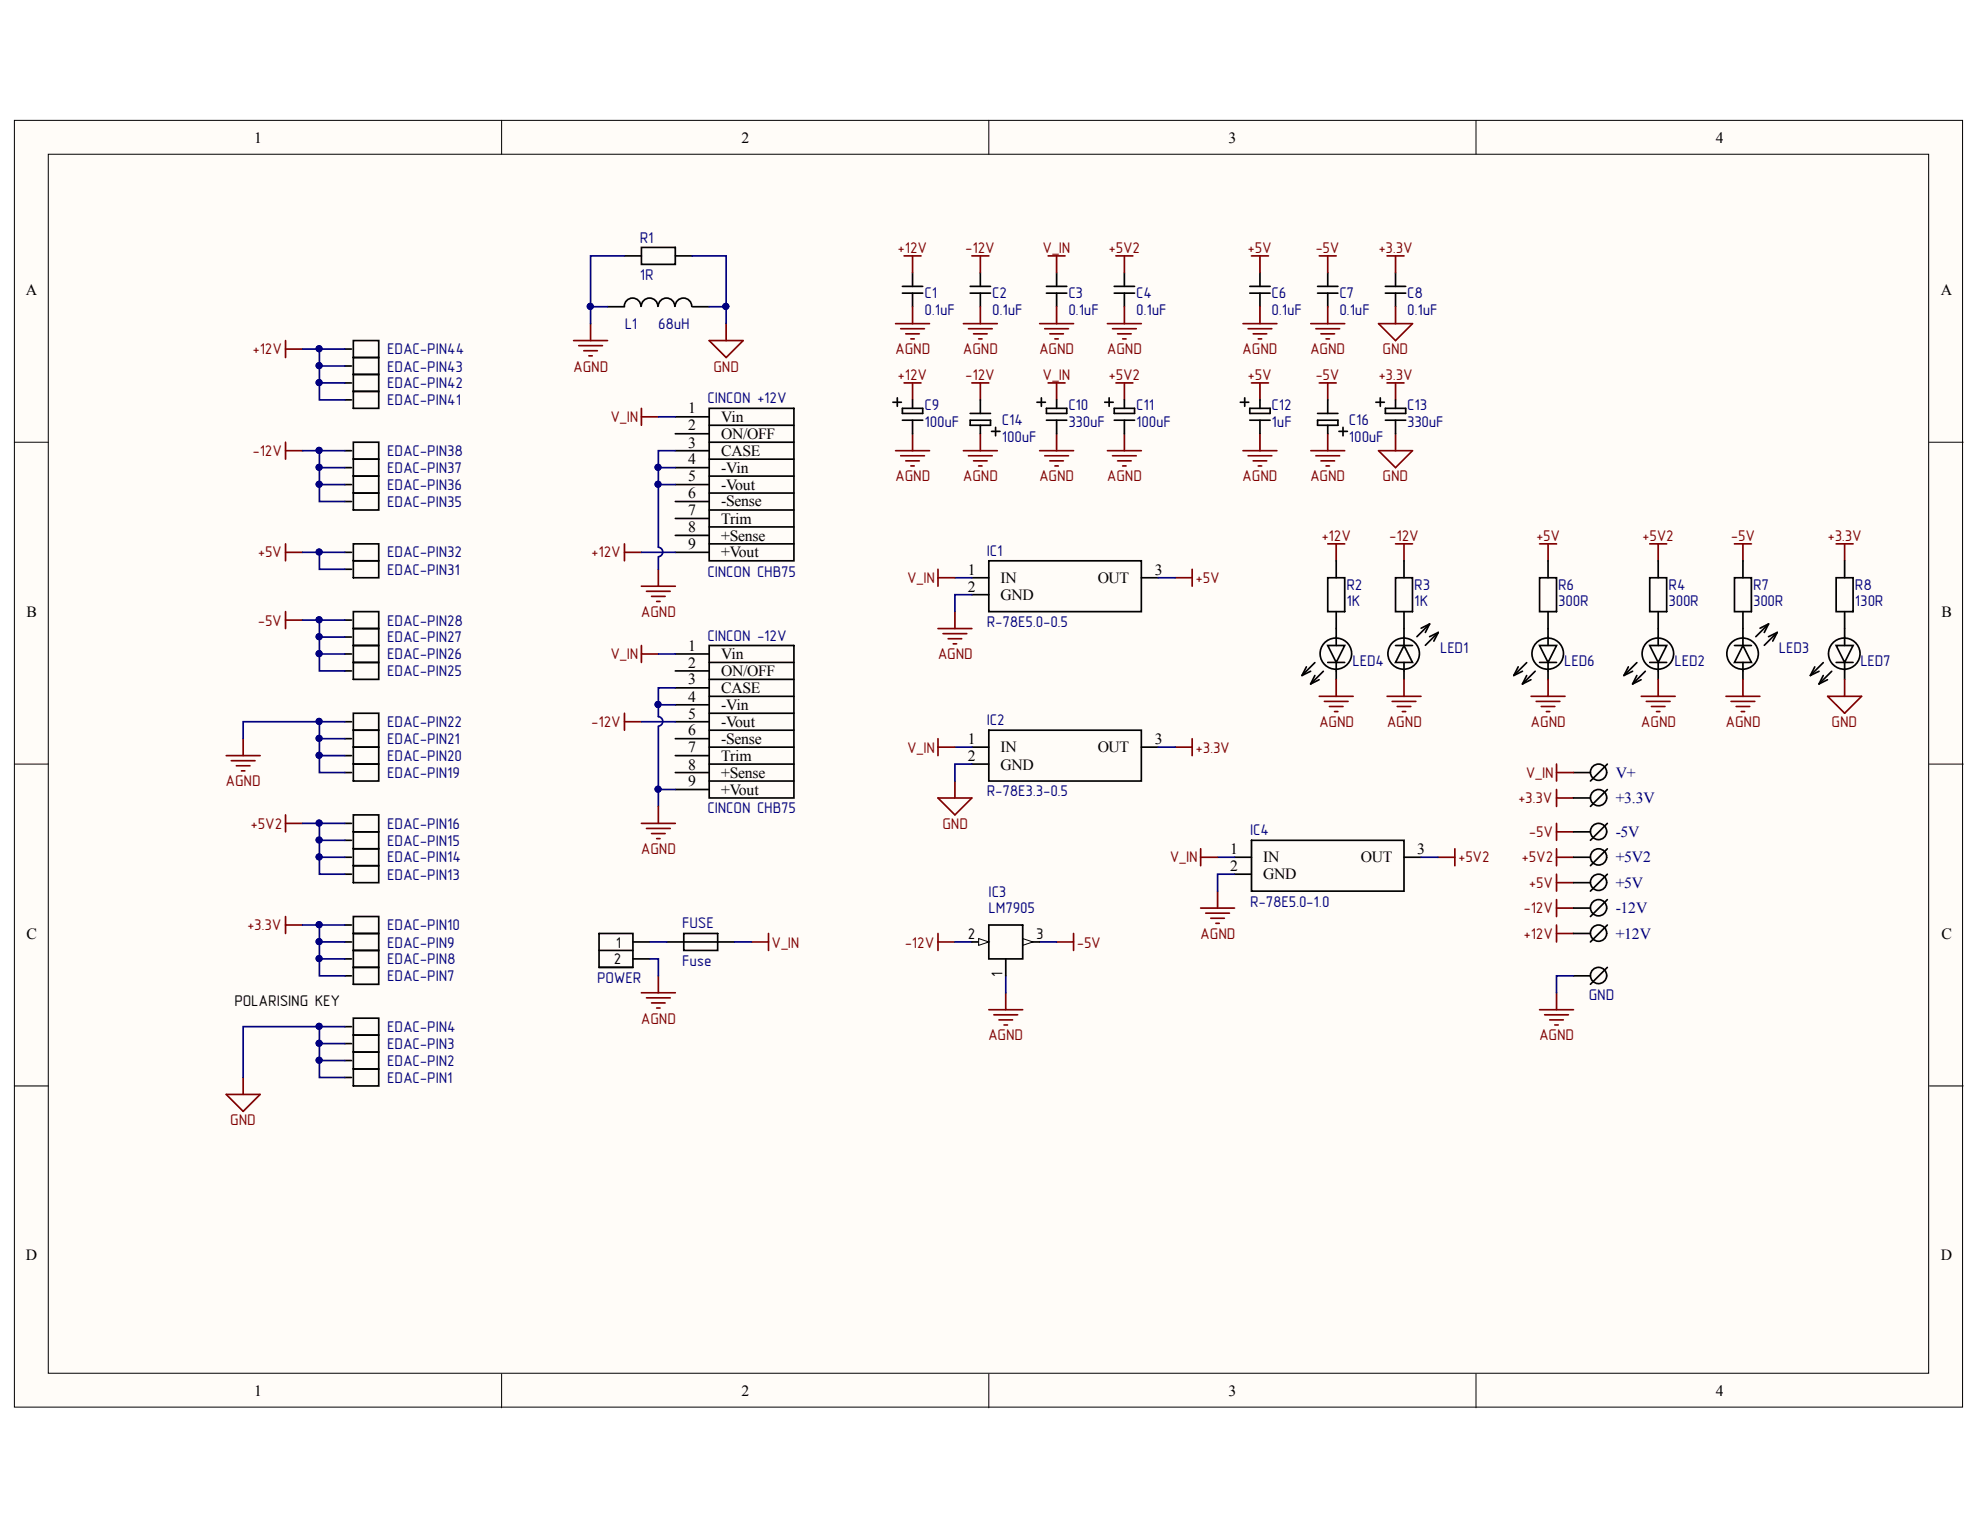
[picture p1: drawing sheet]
<svg xmlns="http://www.w3.org/2000/svg" width="279mm" height="216mm" viewBox="0 0 279 216" stroke-linecap="round" stroke-linejoin="round" font-family="sans-serif">
<g fill="#fffcf8" stroke="#000" stroke-width=".14">
<path d="M2 17h274.9v181.6h-274.9z"/>
<path d="M6.8 21.8h265.4v172h-265.4z"/>
</g>
<path d="M70.8 17v4.8M139.5 17v4.8M208.3 17v4.8M2 62.4h4.8M272.3 62.4h4.7M2 107.8h4.8M272.3 107.8h4.7M2 153.2h4.8M272.3 153.2h4.7M70.8 193.9v4.8M139.5 193.9v4.8M208.3 193.9v4.8" fill="none" stroke="#000" stroke-width=".14"/>
<g fill="none" stroke="#000" stroke-width=".24">
<path d="M88.1 36.1h2.4M90.5 34.9h4.8v2.4h-4.8zM95.3 36.1h2.4M128.8 38.5v1.9M138.3 38.5v1.9M149.1 38.5v1.9M158.7 38.5v1.9M177.8 38.5v1.9M187.4 38.5v1.9M196.9 38.5v1.9M48.7 56.4h.9M48.7 51.6h.9"/>
<path d="M48.7 49.3h.9M48.7 54h.9M49.9 55.2h3.5v2.4h-3.5zM49.9 50.5h3.5v2.3h-3.5zM49.9 48.1h3.5v2.4h-3.5zM49.9 52.8h3.5v2.4h-3.5zM85.7 43.3h2.4M88.1 43.2a1.17 1.17 0 0 1 1.2-1.1 1.17 1.17 0 0 1 1.1 1.1M90.5 43.2a1.17 1.17 0 0 1 1.2-1.1 1.17 1.17 0 0 1 1.1 1.1M92.9 43.2a1.17 1.17 0 0 1 1.2-1.1 1.17 1.17 0 0 1 1.1 1.1M95.3 43.2a1.17 1.17 0 0 1 1.2-1.1 1.17 1.17 0 0 1 1.1 1.1M95.3 58.8h4.8"/>
<path d="M97.7 43.3h2.4M100.1 57.6h11.9v21.5h-11.9zM126 56.8h1.2M126.6 56.1v1.2M127.3 41.4h2.9M127.3 40.4h2.9M127.3 59.3h2.9M127.3 57.6h2.9v.7h-2.9zM128.8 41.4v1.9M128.8 56.4v1.2M128.8 59.3v1.9M136.9 59.3h2.9v.7h-2.9z"/>
<path d="M136.9 41.4h2.9M136.9 40.4h2.9M136.9 58.3h2.9M138.3 41.4v1.9M138.3 56.4v1.9M147.7 41.4h2.8M147.7 40.4h2.8M149.1 41.4v1.9M155.9 56.8h1.2M156.5 56.1v1.2M157.2 41.4h2.9M157.2 40.4h2.9"/>
<path d="M157.2 59.3h2.9M157.2 57.6h2.9v.7h-2.9zM158.7 41.4v1.9M158.7 56.4v1.2M158.7 59.3v1.9M175 56.8h1.2M175.6 56.1v1.2M176.4 41.4h2.8M176.4 40.4h2.8M176.4 59.3h2.8M176.4 57.6h2.8v.7h-2.8zM177.8 41.4v1.9"/>
<path d="M177.8 56.4v1.2M177.8 59.3v1.9M185.9 59.3h2.9v.7h-2.9zM185.9 41.4h2.9M185.9 40.4h2.9M185.9 58.3h2.9M187.4 41.4v1.9M187.4 56.4v1.9M194.2 56.8h1.1M194.8 56.1v1.2M195.5 41.4h2.9M195.5 40.4h2.9"/>
<path d="M195.5 59.3h2.9M195.5 57.6h2.9v.7h-2.9zM196.9 41.4v1.9M196.9 56.4v1.2M196.9 59.3v1.9M48.7 77.9h.9M48.7 70.8h.9M48.7 66h.9M48.7 63.6h.9M48.7 68.4h.9M49.9 79.1h3.5v2.4h-3.5zM49.9 76.7h3.5v2.4h-3.5z"/>
<path d="M49.9 69.6h3.5v2.4h-3.5zM49.9 64.8h3.5v2.4h-3.5zM49.9 62.4h3.5v2.4h-3.5zM49.9 67.2h3.5v2.4h-3.5zM95.3 77.9h4.8M95.3 70.8h4.8M95.3 66h4.8M95.3 63.6h4.8M95.3 68.4h4.8M95.3 61.2h4.8M95.3 73.2h4.8M95.3 75.6h4.8"/>
<path d="M100.1 60h11.9M100.1 62.4h11.9M100.1 64.8h11.9M100.1 67.2h11.9M100.1 69.6h11.9M100.1 72h11.9M100.1 74.4h11.9M100.1 76.7h11.9M138.3 60v1.2M139.5 79.1h21.6v7.2h-21.6zM139.9 60.9h1.2M140.5 60.3v1.2"/>
<path d="M187.4 60v1.2M188.6 79.1v2.4M188.9 60.9h1.2M189.5 60.3v1.2M198.1 79.1v2.4M234 79.1v2.4M245.9 79.1v2.4M260.3 79.1v2.4M48.7 80.3h.9M95.3 92.3h4.8M95.3 94.7h4.8M95.3 97.1h4.8"/>
<path d="M95.3 99.5h4.8M100.1 91.1h11.9v21.5h-11.9zM100.1 93.5h11.9M100.1 95.9h11.9M100.1 98.3h11.9M137.1 83.9h2.4M137.1 81.5h2.4M161.1 81.5h2.3M184.3 94.1l-.6 1.2M184.9 94.7l-1.2 .6M185.5 95.3l-.6 1.2M185.5 93.5l-1.8 1.8"/>
<path d="M186.1 95.9l-1.2 .6M186.7 94.7l-1.8 1.8M187.4 81.5h2.4v4.8h-2.4zM187.4 91.1h2.4l-1.2 2.4zM187.4 93.5h2.4M188.6 86.3v4.8M188.6 93.5v2.4M188.6 94.4a2.2 2.2 0 0 0 1.8-3.2 2.2 2.2 0 0 0-3.6-.3 2.2 2.2 0 0 0 1.2 3.5h.6M196.9 81.5h2.4v4.8h-2.4zM196.9 91.1h2.4M198 90a2.2 2.2 0 0 0-1.9 3.2 2.2 2.2 0 0 0 3.7 .5 2.2 2.2 0 0 0-1.1-3.6l-.6-.1M198.1 91.1l1.2 2.4h-2.4z"/>
<path d="M198.1 86.3v4.8M198.1 93.5v2.4M201.7 88.1l-1.8 1.7M201.7 88.1l-1.2 .6M201.7 88.1l-.6 1.1M203 89.2l-1.9 1.9M203 89.2l-1.3 .6M203 89.2l-.7 1.3M229.8 94.1l-.6 1.2M230.4 94.7l-1.2 .6M231 95.3l-.6 1.2M231 93.5l-1.8 1.8"/>
<path d="M231.6 95.9l-1.2 .6M232.2 94.7l-1.8 1.8M232.8 81.5h2.4v4.8h-2.4zM232.8 91.1h2.4l-1.2 2.4zM232.8 93.5h2.4M234 86.3v4.8M234 93.5v2.4M234.1 94.4a2.2 2.2 0 0 0 1.8-3.2 2.2 2.2 0 0 0-3.7-.3 2.2 2.2 0 0 0 1.2 3.5h.6M244.8 81.5h2.3v4.8h-2.3zM244.8 91.1h2.3M245.9 90a2.2 2.2 0 0 0-2 3.2 2.2 2.2 0 0 0 3.7 .5 2.2 2.2 0 0 0-1.1-3.6l-.6-.1M245.9 91.1l1.2 2.4h-2.3z"/>
<path d="M245.9 86.3v4.8M245.9 93.5v2.4M249.6 88.1l-1.8 1.7M249.6 88.1l-1.2 .6M249.6 88.1l-.6 1.1M250.8 89.2l-1.8 1.9M250.8 89.2l-1.2 .6M250.8 89.2l-.6 1.3M256.1 94.1l-.6 1.2M256.7 94.7l-1.2 .6M257.3 95.3l-.6 1.2M257.3 93.5l-1.8 1.8"/>
<path d="M257.9 95.9l-1.2 .6M258.5 94.7l-1.8 1.8M259.1 81.5h2.4v4.8h-2.4zM259.1 91.1h2.4l-1.2 2.4zM259.1 93.5h2.4M260.3 86.3v4.8M260.3 93.5v2.4M260.4 94.4a2.2 2.2 0 0 0 1.8-3.2 2.2 2.2 0 0 0-3.7-.3 2.2 2.2 0 0 0 1.2 3.5h.6M48.7 118.6h.9M48.7 116.2h.9M48.7 109h.9M48.7 106.6h.9"/>
<path d="M48.7 104.2h.9M48.7 101.8h.9M49.9 119.8h3.5v2.4h-3.5zM49.9 117.4h3.5v2.4h-3.5zM49.9 115h3.5v2.4h-3.5zM49.9 107.8h3.5v2.4h-3.5zM49.9 105.4h3.5v2.4h-3.5zM49.9 103h3.5v2.4h-3.5zM49.9 100.7h3.5v2.3h-3.5zM95.3 109h4.8M95.3 106.6h4.8M95.3 104.2h4.8"/>
<path d="M95.3 101.8h4.8M95.3 111.4h4.8M100.1 100.7h11.9M100.1 103h11.9M100.1 105.4h11.9M100.1 107.8h11.9M100.1 110.2h11.9M48.7 137.7h.9M48.7 135.3h.9M48.7 132.9h.9M48.7 130.5h.9M48.7 123.4h.9"/>
<path d="M48.7 121h.9M49.9 136.5h3.5v2.4h-3.5zM49.9 134.1h3.5v2.4h-3.5zM49.9 131.7h3.5v2.4h-3.5zM49.9 129.3h3.5v2.4h-3.5zM49.9 122.2h3.5v2.4h-3.5zM84.5 131.7h4.8v4.8h-4.8zM84.5 134.1h4.8M84.5 136.5h4.8M89.3 135.3h2.4M89.3 132.9h2.4M144.3 132.9h2.4"/>
<path d="M48.7 152h.9M48.7 149.7h.9M48.7 147.3h.9M48.7 144.9h.9M49.9 150.8h3.5v2.4h-3.5zM49.9 148.5h3.5v2.3h-3.5zM49.9 146.1h3.5v2.4h-3.5zM49.9 143.7h3.5v2.4h-3.5z"/>
</g>
<g fill="none" stroke="#800000" stroke-width=".24">
<path d="M127.6 36.1h2.4M128.8 36.1v2.4M137.1 36.1h2.4M138.3 36.1v2.4M147.9 36.1h2.4M149.1 36.1v2.4M157.5 36.1h2.4M158.7 36.1v2.4M176.6 36.1h2.4M177.8 36.1v2.4M186.2 36.1h2.4M187.4 36.1v2.4"/>
<path d="M195.7 36.1h2.4M196.9 36.1v2.4M80.9 48.1h4.8M81.7 48.8h3.3M82.4 49.5h1.9M83.1 50.2h.5M83.3 45.7v2.4M90.5 57.6v2.4M90.5 58.8h2.4M100.1 48.1h4.8l-2.4 2.4zM102.5 45.7v2.4M126.4 45.7h4.8"/>
<path d="M127.1 46.4h3.3M127.6 54h2.4M127.8 47.1h1.9M128.5 47.8h.5M128.8 43.3v2.4M128.8 54v2.4M135.9 45.7h4.8M136.7 46.4h3.3M137.1 54h2.4M137.4 47.1h1.9M138.1 47.8h.5M138.3 43.3v2.4"/>
<path d="M138.3 54v2.4M146.7 45.7h4.8M147.4 46.4h3.4M147.9 54h2.4M148.1 47.1h2M148.9 47.8h.4M149.1 43.3v2.4M149.1 54v2.4M156.3 45.7h4.8M157 46.4h3.3M157.5 54h2.4M157.7 47.1h1.9"/>
<path d="M158.4 47.8h.5M158.7 43.3v2.4M158.7 54v2.4M175.4 45.7h4.8M176.1 46.4h3.4M176.6 54h2.4M176.8 47.1h2M177.6 47.8h.4M177.8 43.3v2.4M177.8 54v2.4M185 45.7h4.8M185.7 46.4h3.3"/>
<path d="M186.2 54h2.4M186.4 47.1h1.9M187.1 47.8h.5M187.4 43.3v2.4M187.4 54v2.4M194.5 45.7h4.8l-2.4 2.4zM195.7 54h2.4M196.9 43.3v2.4M196.9 54v2.4M88.1 76.7v2.4M88.1 77.9h2.4M126.4 63.6h4.8"/>
<path d="M127.1 64.3h3.3M127.8 65h1.9M128.5 65.7h.5M128.8 61.2v2.4M135.9 63.6h4.8M136.7 64.3h3.3M137.4 65h1.9M138.1 65.7h.5M138.3 61.2v2.4M146.7 63.6h4.8M147.4 64.3h3.4M148.1 65h2"/>
<path d="M148.9 65.7h.4M149.1 61.2v2.4M156.3 63.6h4.8M157 64.3h3.3M157.7 65h1.9M158.4 65.7h.5M158.7 61.2v2.4M175.4 63.6h4.8M176.1 64.3h3.4M176.8 65h2M177.6 65.7h.4M177.8 61.2v2.4"/>
<path d="M185 63.6h4.8M185.7 64.3h3.3M186.4 65h1.9M187.1 65.7h.5M187.4 61.2v2.4M187.4 76.7h2.4M188.6 76.7v2.4M194.5 63.6h4.8l-2.4 2.4zM196.9 61.2v2.4M196.9 76.7h2.4M198.1 76.7v2.4M232.8 76.7h2.4"/>
<path d="M234 76.7v2.4M244.8 76.7h2.3M245.9 76.7v2.4M259.1 76.7h2.4M260.3 76.7v2.4M90.5 91.1v2.4M90.5 82.7h4.8M90.5 92.3h2.4M91.2 83.4h3.4M91.9 84.2h2M92.7 84.9h.4M92.9 80.3v2.4"/>
<path d="M132.4 88.7h4.7M133.1 89.4h3.3M133.8 90.1h1.9M134.5 90.8h.5M134.7 86.3v2.4M165.8 81.5h2.4M168.2 80.3v2.4M186.2 98.3h4.7M186.9 99h3.3M187.6 99.7h1.9M188.6 95.9v2.4M195.7 98.3h4.8"/>
<path d="M196.4 99h3.4M197.2 99.7h1.9M198.1 95.9v2.4M231.6 98.3h4.8M232.3 99h3.4M233 99.7h1.9M234 95.9v2.4M243.6 98.3h4.7M244.3 99h3.3M245 99.7h1.9M245.9 95.9v2.4M257.9 98.3h4.8l-2.4 2.4z"/>
<path d="M260.3 95.9v2.4M88.1 100.7v2.3M88.1 101.8h2.4M90.5 116.2h4.8M91.2 116.9h3.4M91.9 117.6h2M92.7 118.3h.4M92.9 113.8v2.4M188.3 100.4h.5M197.9 100.4h.5M233.8 100.4h.4M245.7 100.4h.5"/>
<path d="M92.9 137.7v2.4M106.1 132.9h2.3M108.4 131.7v2.4M132.4 131.7v2.4M132.4 132.9h2.3M149.1 132.9h2.4M151.5 131.7v2.4M90.5 140.1h4.8M91.2 140.8h3.4M91.9 141.5h2M92.7 142.2h.4M139.5 142.5h4.8"/>
<path d="M140.3 143.2h3.3M141 143.9h1.9M141.7 144.6h.5M141.9 140.1v2.4"/>
</g>
<g fill="none" stroke="#000080" stroke-width=".24">
<path d="M88.1 36.1h-4.8v9.6M97.7 36.1h4.8v9.6M92.9 58.8h2.4M90.5 77.9h4.8M92.9 68.4v8.8a.67 .67 0 0 1 .6 .7 .67 .67 0 0 1-.6 .7M92.9 66h2.4M92.9 78.7v1.6M95.3 63.6h-2.4v4.8h2.4M92.9 92.3h2.4M92.9 99.5h2.4M95.3 97.1h-2.4v4a.67 .67 0 0 1 .6 .7 .67 .67 0 0 1-.6 .7M134.7 81.5h2.4"/>
<path d="M137.1 83.9h-2.4v2.4M90.5 101.8h4.8M92.9 102.6v11.2M92.9 111.4h2.4M91.7 135.3h1.2v2.4M134.7 132.9h2.4M141.9 137.7v2.4M146.7 132.9h2.4"/>
</g>
<g fill="#000080" stroke="#000080" stroke-width=".14">
<circle cx="83.3" cy="43.2" r=".43"/>
<circle cx="102.4" cy="43.2" r=".43"/>
<circle cx="92.9" cy="68.3" r=".43"/>
<circle cx="92.9" cy="65.9" r=".43"/>
<circle cx="92.9" cy="99.4" r=".43"/>
<circle cx="92.9" cy="111.4" r=".43"/>
</g>
<path d="M144.3 132.4l1.5 .5-1.5 .5z" fill="#fffcf8"/>
<path d="M144.3 132.4l1.5 .5-1.5 .5z" fill="none" stroke="#000" stroke-width=".14"/>
<path d="M137.1 132.9h2.4M141.9 135.3v2.4" fill="none" stroke="#000" stroke-width=".24"/>
<path d="M138.1 132.4l1.4 .5-1.4 .5z" fill="#fffcf8"/>
<path d="M138.1 132.4l1.4 .5-1.4 .5z" fill="none" stroke="#000" stroke-width=".14"/>
<g fill="none" stroke="#000" stroke-width=".24">
<path d="M146.3 56.8h1.2M146.9 56.1v1.2M147.7 59.3h2.8M147.7 57.6h2.8v.7h-2.8zM149.1 56.4v1.2M149.1 59.3v1.9M218.4 79.1v2.4M48.7 94.7h.9M48.7 92.3h.9M48.7 89.9h.9M48.7 87.5h.9M49.9 93.5h3.5v2.4h-3.5z"/>
<path d="M49.9 91.1h3.5v2.4h-3.5zM49.9 88.7h3.5v2.4h-3.5zM49.9 86.3h3.5v2.4h-3.5zM214.2 94.1l-.6 1.2M214.8 94.7l-1.2 .6M215.4 95.3l-.6 1.2M215.4 93.5l-1.8 1.8M216 95.9l-1.2 .6M216.6 94.7l-1.8 1.8M217.3 81.5h2.3v4.8h-2.3zM217.3 91.1h2.3l-1.2 2.4zM217.3 93.5h2.3"/>
<path d="M218.4 86.3v4.8M218.4 93.5v2.4M218.5 94.4a2.2 2.2 0 0 0 1.8-3.2 2.2 2.2 0 0 0-3.6-.3 2.2 2.2 0 0 0 1.2 3.5h.5M137.1 107.8h2.4M137.1 105.4h2.4M139.5 103h21.6v7.2h-21.6zM161.1 105.4h2.3M176.6 118.6h21.5v7.1h-21.5zM222 112.6h2.4M222 117.4h2.4M222 109h2.4M226.7 112.6a1.15 1.15 0 0 0-1.5-1.1 1.15 1.15 0 0 0-.4 1.9 1.15 1.15 0 0 0 1.8-.4l.1-.4"/>
<path d="M226.7 117.4a1.15 1.15 0 0 0-1.5-1.1 1.15 1.15 0 0 0-.4 1.8 1.15 1.15 0 0 0 1.8-.3l.1-.4M226.7 109a1.15 1.15 0 0 0-1.5-1.1 1.15 1.15 0 0 0-.4 1.9 1.15 1.15 0 0 0 1.8-.4l.1-.3M226.8 111.4l-2.4 2.4M226.8 116.2l-2.4 2.4M226.8 119.8l-2.4 2.4M226.8 107.8l-2.4 2.4M94.1 132.9h9.6M96.5 131.7h4.8v2.4h-4.8zM139.5 130.5h4.8v4.8h-4.8zM174.2 123.4h2.4M174.2 121h2.4M198.1 121h2.4"/>
<path d="M222 121h2.4M222 137.7h2.4M222 124.6h2.4M222 128.1h2.4M222 131.7h2.4M226.7 137.7a1.15 1.15 0 0 0-1.5-1.1 1.15 1.15 0 0 0-.4 1.9 1.15 1.15 0 0 0 1.8-.4l.1-.4M226.7 121a1.15 1.15 0 0 0-1.5-1.1 1.15 1.15 0 0 0-.4 1.8 1.15 1.15 0 0 0 1.8-.3l.1-.4M226.7 124.6a1.15 1.15 0 0 0-1.5-1.2 1.15 1.15 0 0 0-.4 1.9 1.15 1.15 0 0 0 1.8-.4l.1-.3M226.7 128.1a1.15 1.15 0 0 0-1.5-1.1 1.15 1.15 0 0 0-.4 1.9 1.15 1.15 0 0 0 1.8-.4l.1-.3M226.7 131.7a1.15 1.15 0 0 0-1.5-1.1 1.15 1.15 0 0 0-.4 1.9 1.15 1.15 0 0 0 1.8-.4l.1-.3M226.8 136.5l-2.4 2.4M226.8 123.4l-2.4 2.3"/>
<path d="M226.8 126.9l-2.4 2.4M226.8 130.5l-2.4 2.4"/>
</g>
<g fill="none" stroke="#000080" stroke-width=".24">
<path d="M42.7 49.3h6M45.1 49.3v7.1h3.6M45.1 54h3.6M45.1 51.6h3.6M83.3 43.3h2.4M100.1 43.3h2.4M42.7 63.6h6M42.7 77.9h6M45.1 63.6v7.2h3.6M45.1 77.9v2.4h3.6M45.1 68.4h3.6M45.1 66h3.6"/>
<path d="M42.7 87.5h6M45.1 87.5v2.4h3.6M45.1 89.9v2.4h3.6M45.1 92.3v2.4h3.6M163.4 81.5h2.4M42.7 116.2h6M45.1 101.8v7.2h3.6M45.1 116.2v2.4h3.6M45.1 118.6v2.4h3.6M45.1 106.6h3.6M45.1 104.2h3.6M48.7 101.8h-14.4v2.4"/>
<path d="M134.7 105.4h2.4M137.1 107.8h-2.4v2.4M163.4 105.4h2.4M42.7 130.5h6M45.1 130.5v2.4h3.6M45.1 121v2.4h3.6M45.1 132.9v2.4h3.6M45.1 135.3v2.4h3.6M91.7 132.9h2.4M103.7 132.9h2.4M171.8 121h2.4M174.2 123.4h-2.4v2.3"/>
<path d="M200.5 121h2.4M222 137.7h-2.4v2.4M45.1 144.9v7.1h3.6M45.1 149.7h3.6M45.1 147.3h3.6M48.7 144.9h-14.4v7.1"/>
</g>
<g fill="none" stroke="#800000" stroke-width=".24">
<path d="M40.3 48.1v2.4M40.3 49.3h2.4M40.3 62.4v2.4M40.3 76.7v2.4M40.3 63.6h2.4M40.3 77.9h2.4M217.3 76.7h2.3M218.4 76.7v2.4M40.3 86.3v2.4M40.3 87.5h2.4M132.4 80.3v2.4M132.4 81.5h2.3"/>
<path d="M216.1 98.3h4.7M216.8 99h3.3M217.5 99.7h1.9M218.4 95.9v2.4M31.9 106.6h4.8M32.6 107.3h3.4M33.4 108.1h1.9M34.1 108.8h.5M34.3 104.2v2.4M40.3 115v2.4M40.3 116.2h2.4M132.4 112.6h4.7l-2.4 2.4z"/>
<path d="M132.4 105.4h2.3M132.4 104.2v2.4M134.7 110.2v2.4M165.8 105.4h2.4M168.2 104.2v2.4M169.4 119.8v2.4M205.3 119.8v2.4M218.2 100.4h.5M219.6 112.6h2.4M219.6 107.8v2.4M219.6 111.4v2.4M219.6 116.2v2.4"/>
<path d="M219.6 119.8v2.4M219.6 117.4h2.4M219.6 109h2.4M40.3 129.3v2.4M40.3 130.5h2.4M169.4 128.1h4.8M169.4 121h2.4M170.1 128.9h3.4M170.9 129.6h1.9M171.6 130.3h.5M171.8 125.7v2.4M202.9 121h2.4"/>
<path d="M219.6 128.1h2.4M219.6 121h2.4M219.6 123.4v2.3M219.6 126.9v2.4M219.6 130.5v2.4M219.6 131.7h2.4M219.6 124.6h2.4M31.9 154.4h4.8l-2.4 2.4zM34.3 152v2.4M217.3 142.5h4.7M218 143.2h3.3M218.7 143.9h1.9"/>
<path d="M219.4 144.6h.5M219.6 140.1v2.4"/>
</g>
<g fill="#000080" stroke="#000080" stroke-width=".14">
<circle cx="45" cy="144.8" r=".43"/>
<circle cx="45" cy="49.2" r=".43"/>
<circle cx="45" cy="51.6" r=".43"/>
<circle cx="45" cy="54" r=".43"/>
<circle cx="45" cy="63.6" r=".43"/>
<circle cx="45" cy="65.9" r=".43"/>
<circle cx="45" cy="68.3" r=".43"/>
<circle cx="45" cy="130.5" r=".43"/>
<circle cx="45" cy="132.9" r=".43"/>
<circle cx="45" cy="147.2" r=".43"/>
<circle cx="45" cy="149.6" r=".43"/>
<circle cx="45" cy="77.9" r=".43"/>
<circle cx="45" cy="101.8" r=".43"/>
<circle cx="45" cy="104.2" r=".43"/>
<circle cx="45" cy="106.6" r=".43"/>
<circle cx="45" cy="116.1" r=".43"/>
<circle cx="45" cy="118.5" r=".43"/>
<circle cx="45" cy="120.9" r=".43"/>
<circle cx="45" cy="135.3" r=".43"/>
<circle cx="45" cy="87.5" r=".43"/>
<circle cx="45" cy="89.8" r=".43"/>
<circle cx="45" cy="92.2" r=".43"/>
<circle cx="83.3" cy="43.2" r=".43"/>
<circle cx="102.4" cy="43.2" r=".43"/>
</g>
<g font-size="2.2">
<text x="35.9" y="20.1">1</text>
<text x="104.7" y="20.1">2</text>
<text x="173.4" y="20.1">3</text>
<text x="242.1" y="20.1">4</text>
<text x="3.6" y="41.6">A</text>
<text x="273.9" y="41.6">A</text>
<text x="97.1" y="58.3">1</text>
<text x="101.8" y="59.5">Vin</text>
<text x="97.1" y="60.7">2</text>
<text x="97.1" y="63.2">3</text>
<text x="97.1" y="65.5">4</text>
<text x="101.8" y="61.9">ON/OFF</text>
<text x="101.8" y="64.4">CASE</text>
<text x="97.1" y="67.9">5</text>
<text x="97.1" y="70.3">6</text>
<text x="101.8" y="66.7">-Vin</text>
<text x="101.8" y="69.1">-Vout</text>
<text x="101.8" y="71.5">-Sense</text>
<text x="97.1" y="72.7">7</text>
<text x="97.1" y="75.1">8</text>
<text x="97.1" y="77.5">9</text>
<text x="101.8" y="73.9">Trim</text>
<text x="101.8" y="76.3">+Sense</text>
<text x="101.8" y="78.6">+Vout</text>
<text x="136.5" y="83.5">2</text>
<text x="136.5" y="81.1">1</text>
<text x="141.2" y="82.3">IN</text>
<text x="154.9" y="82.3">OUT</text>
<text x="162.9" y="81.1">3</text>
<text x="3.7" y="87">B</text>
<text x="141.2" y="84.7">GND</text>
<text x="273.9" y="87">B</text>
<text x="97.1" y="91.8">1</text>
<text x="97.1" y="94.2">2</text>
<text x="101.8" y="93">Vin</text>
<text x="101.8" y="95.4">ON/OFF</text>
<text x="97.1" y="96.6">3</text>
<text x="97.1" y="99">4</text>
<text x="97.1" y="101.4">5</text>
<text x="101.8" y="97.8">CASE</text>
<text x="101.8" y="100.2">-Vin</text>
<text x="97.1" y="103.8">6</text>
<text x="97.1" y="106.1">7</text>
<text x="101.8" y="102.6">-Vout</text>
<text x="101.8" y="104.9">-Sense</text>
<text x="101.8" y="107.3">Trim</text>
<text x="136.5" y="107.3">2</text>
<text x="136.5" y="104.9">1</text>
<text x="141.2" y="106.1">IN</text>
<text x="154.9" y="106.1">OUT</text>
<text x="162.9" y="104.9">3</text>
<text x="97.1" y="108.6">8</text>
<text x="97.1" y="111">9</text>
<text x="101.8" y="109.8">+Sense</text>
<text x="101.8" y="112.1">+Vout</text>
<text x="141.2" y="108.6">GND</text>
<text x="173.6" y="122.9">2</text>
<text x="173.6" y="120.5">1</text>
<text x="178.3" y="124.1">GND</text>
<text x="178.3" y="121.7">IN</text>
<text x="192" y="121.7">OUT</text>
<text x="200" y="120.5">3</text>
<text x="3.7" y="132.4">C</text>
<text x="86.6" y="136.1">2</text>
<text x="86.9" y="133.7">1</text>
<text x="136.5" y="132.4">2</text>
<text x="141.5" y="137.9" transform="rotate(-90 141.5 137.9)">1</text>
<text x="146.2" y="132.4">3</text>
<text x="273.9" y="132.4">C</text>
<text x="33.1" y="142">POLARISING KEY</text>
<text x="3.6" y="177.9">D</text>
<text x="273.9" y="177.9">D</text>
<text x="35.9" y="197">1</text>
<text x="104.7" y="197">2</text>
<text x="173.4" y="197">3</text>
<text x="242.1" y="197">4</text>
</g>
<g font-size="2.2" fill="#000080">
<text x="90.3" y="34.2">R1</text>
<text x="90.3" y="39.5">1R</text>
<text x="88.2" y="46.4">L1</text>
<text x="92.9" y="46.4">68uH</text>
<text x="130.5" y="44.5">0.1uF</text>
<text x="130.5" y="42.1">C1</text>
<text x="140" y="44.5">0.1uF</text>
<text x="140" y="42.1">C2</text>
<text x="150.8" y="44.5">0.1uF</text>
<text x="150.8" y="42.1">C3</text>
<text x="160.3" y="44.5">0.1uF</text>
<text x="160.3" y="42.1">C4</text>
<text x="179.4" y="44.5">0.1uF</text>
<text x="179.4" y="42.1">C6</text>
<text x="189" y="44.5">0.1uF</text>
<text x="189" y="42.1">C7</text>
<text x="198.6" y="44.5">0.1uF</text>
<text x="198.6" y="42.1">C8</text>
<text x="54.7" y="52.4">EDAC-PIN43</text>
<text x="54.7" y="50">EDAC-PIN44</text>
<text x="54.7" y="57.2">EDAC-PIN41</text>
<text x="54.7" y="54.8">EDAC-PIN42</text>
<text x="99.8" y="56.9">CINCON a12V</text>
<text x="130.5" y="57.8">C9</text>
<text x="150.8" y="57.8">C10</text>
<text x="160.3" y="57.8">C11</text>
<text x="179.4" y="57.8">C12</text>
<text x="198.6" y="57.8">C13</text>
<text x="54.7" y="64.4">EDAC-PIN38</text>
<text x="130.5" y="60.2">100uF</text>
<text x="141.4" y="62.4">100uF</text>
<text x="141.4" y="60">C14</text>
<text x="150.8" y="60.2">330uF</text>
<text x="160.3" y="60.2">100uF</text>
<text x="179.4" y="60.2">1uF</text>
<text x="190.4" y="62.4">100uF</text>
<text x="190.4" y="60">C16</text>
<text x="198.6" y="60.2">330uF</text>
<text x="54.7" y="71.5">EDAC-PIN35</text>
<text x="54.7" y="66.7">EDAC-PIN37</text>
<text x="54.7" y="69.1">EDAC-PIN36</text>
<text x="54.7" y="81.1">EDAC-PIN31</text>
<text x="54.7" y="78.6">EDAC-PIN32</text>
<text x="99.8" y="81.4">CINCON CHB75</text>
<text x="139.3" y="78.5">IC1</text>
<text x="190" y="83.2">R2</text>
<text x="199.6" y="83.2">R3</text>
<text x="219.9" y="83.2">R6</text>
<text x="235.4" y="83.2">R4</text>
<text x="247.4" y="83.2">R7</text>
<text x="261.8" y="83.2">R8</text>
<text x="54.7" y="88.3">EDAC-PIN28</text>
<text x="139.3" y="88.5">R-78E5.0-0.5</text>
<text x="190" y="85.6">1K</text>
<text x="199.6" y="85.6">1K</text>
<text x="219.9" y="85.6">300R</text>
<text x="235.4" y="85.6">300R</text>
<text x="247.4" y="85.6">300R</text>
<text x="261.8" y="85.6">130R</text>
<text x="54.7" y="95.4">EDAC-PIN25</text>
<text x="54.7" y="93">EDAC-PIN26</text>
<text x="54.7" y="90.7">EDAC-PIN27</text>
<text x="99.8" y="90.4">CINCON -12V</text>
<text x="190.9" y="94">LED4</text>
<text x="203.2" y="92.2">LED1</text>
<text x="220.7" y="94">LED6</text>
<text x="236.3" y="94">LED2</text>
<text x="251" y="92.2">LED3</text>
<text x="262.5" y="94">LED7</text>
<text x="54.7" y="107.4">EDAC-PIN20</text>
<text x="54.7" y="104.9">EDAC-PIN21</text>
<text x="54.7" y="102.6">EDAC-PIN22</text>
<text x="139.3" y="102.3">IC2</text>
<text x="54.7" y="109.8">EDAC-PIN19</text>
<text x="139.3" y="112.4">R-78E3.3-0.5</text>
<text x="228" y="113.3">+3.3V</text>
<text x="228" y="109.8">V+</text>
<text x="54.7" y="119.3">EDAC-PIN15</text>
<text x="54.7" y="117">EDAC-PIN16</text>
<text x="99.8" y="114.8">CINCON CHB75</text>
<text x="176.4" y="117.9">IC4</text>
<text x="228" y="118.1">-5V</text>
<text x="54.7" y="124.1">EDAC-PIN13</text>
<text x="54.7" y="121.7">EDAC-PIN14</text>
<text x="228" y="121.7">+5V2</text>
<text x="228" y="125.2">+5V</text>
<text x="54.7" y="131.3">EDAC-PIN10</text>
<text x="96.3" y="131">FUSE</text>
<text x="139.5" y="128.9">LM7905</text>
<text x="139.5" y="126.5">IC3</text>
<text x="176.4" y="128">R-78E5.0-1.0</text>
<text x="228" y="128.9">-12V</text>
<text x="54.7" y="136.1">EDAC-PIN8</text>
<text x="54.7" y="133.7">EDAC-PIN9</text>
<text x="96.3" y="136.3">Fuse</text>
<text x="228" y="132.4">+12V</text>
<text x="54.7" y="138.4">EDAC-PIN7</text>
<text x="84.3" y="138.7">POWER</text>
<text x="224.2" y="141.1">GND</text>
<text x="54.7" y="148">EDAC-PIN3</text>
<text x="54.7" y="145.6">EDAC-PIN4</text>
<text x="54.7" y="152.8">EDAC-PIN1</text>
<text x="54.7" y="150.4">EDAC-PIN2</text>
</g>
<g font-size="2.2" fill="#800000">
<text x="126.7" y="35.7">a12V</text>
<text x="136.2" y="35.7">-12V</text>
<text x="147.1" y="35.7">V_IN</text>
<text x="156.4" y="35.7">a5V2</text>
<text x="176.1" y="35.7">a5V</text>
<text x="185.6" y="35.7">-5V</text>
<text x="194.5" y="35.7">a3.3V</text>
<text x="35.6" y="50">a12V</text>
<text x="80.9" y="52.4">AGND</text>
<text x="100.7" y="52.4">GND</text>
<text x="126.3" y="50">AGND</text>
<text x="126.7" y="53.6">a12V</text>
<text x="135.9" y="50">AGND</text>
<text x="136.2" y="53.6">-12V</text>
<text x="146.6" y="50">AGND</text>
<text x="147.1" y="53.6">V_IN</text>
<text x="156.2" y="50">AGND</text>
<text x="156.4" y="53.6">a5V2</text>
<text x="175.3" y="50">AGND</text>
<text x="176.1" y="53.6">a5V</text>
<text x="184.9" y="50">AGND</text>
<text x="185.6" y="53.6">-5V</text>
<text x="194.5" y="53.6">a3.3V</text>
<text x="195.1" y="50">GND</text>
<text x="86.1" y="59.5">V_IN</text>
<text x="35.6" y="64.4">-12V</text>
<text x="126.3" y="67.9">AGND</text>
<text x="135.9" y="67.9">AGND</text>
<text x="146.6" y="67.9">AGND</text>
<text x="156.2" y="67.9">AGND</text>
<text x="175.3" y="67.9">AGND</text>
<text x="184.9" y="67.9">AGND</text>
<text x="195.1" y="67.9">GND</text>
<text x="186.5" y="76.3">a12V</text>
<text x="196" y="76.3">-12V</text>
<text x="216.8" y="76.3">a5V</text>
<text x="231.7" y="76.3">a5V2</text>
<text x="244.2" y="76.3">-5V</text>
<text x="257.9" y="76.3">a3.3V</text>
<text x="36.4" y="78.6">a5V</text>
<text x="83.4" y="78.6">a12V</text>
<text x="128" y="82.3">V_IN</text>
<text x="168.7" y="82.3">a5V</text>
<text x="36.4" y="88.3">-5V</text>
<text x="90.4" y="87">AGND</text>
<text x="86.1" y="93">V_IN</text>
<text x="132.3" y="93">AGND</text>
<text x="83.4" y="102.6">-12V</text>
<text x="128" y="106.2">V_IN</text>
<text x="168.7" y="106.2">a3.3V</text>
<text x="186.1" y="102.6">AGND</text>
<text x="195.7" y="102.6">AGND</text>
<text x="216" y="102.6">AGND</text>
<text x="231.6" y="102.6">AGND</text>
<text x="243.5" y="102.6">AGND</text>
<text x="258.5" y="102.6">GND</text>
<text x="31.8" y="111">AGND</text>
<text x="214.2" y="113.3">a3.3V</text>
<text x="215.3" y="109.8">V_IN</text>
<text x="35.4" y="117">a5V2</text>
<text x="133" y="117">GND</text>
<text x="215.7" y="118.1">-5V</text>
<text x="90.4" y="120.5">AGND</text>
<text x="165.1" y="121.7">V_IN</text>
<text x="205.8" y="121.7">a5V2</text>
<text x="214.7" y="121.7">a5V2</text>
<text x="215.7" y="125.3">a5V</text>
<text x="34.9" y="131.3">a3.3V</text>
<text x="215" y="128.9">-12V</text>
<text x="108.9" y="133.7">V_IN</text>
<text x="127.7" y="133.7">-12V</text>
<text x="151.9" y="133.7">-5V</text>
<text x="169.4" y="132.4">AGND</text>
<text x="215" y="132.4">a12V</text>
<text x="90.4" y="144.4">AGND</text>
<text x="139.4" y="146.8">AGND</text>
<text x="217.2" y="146.8">AGND</text>
<text x="32.5" y="158.7">GND</text>
</g>
</svg>
